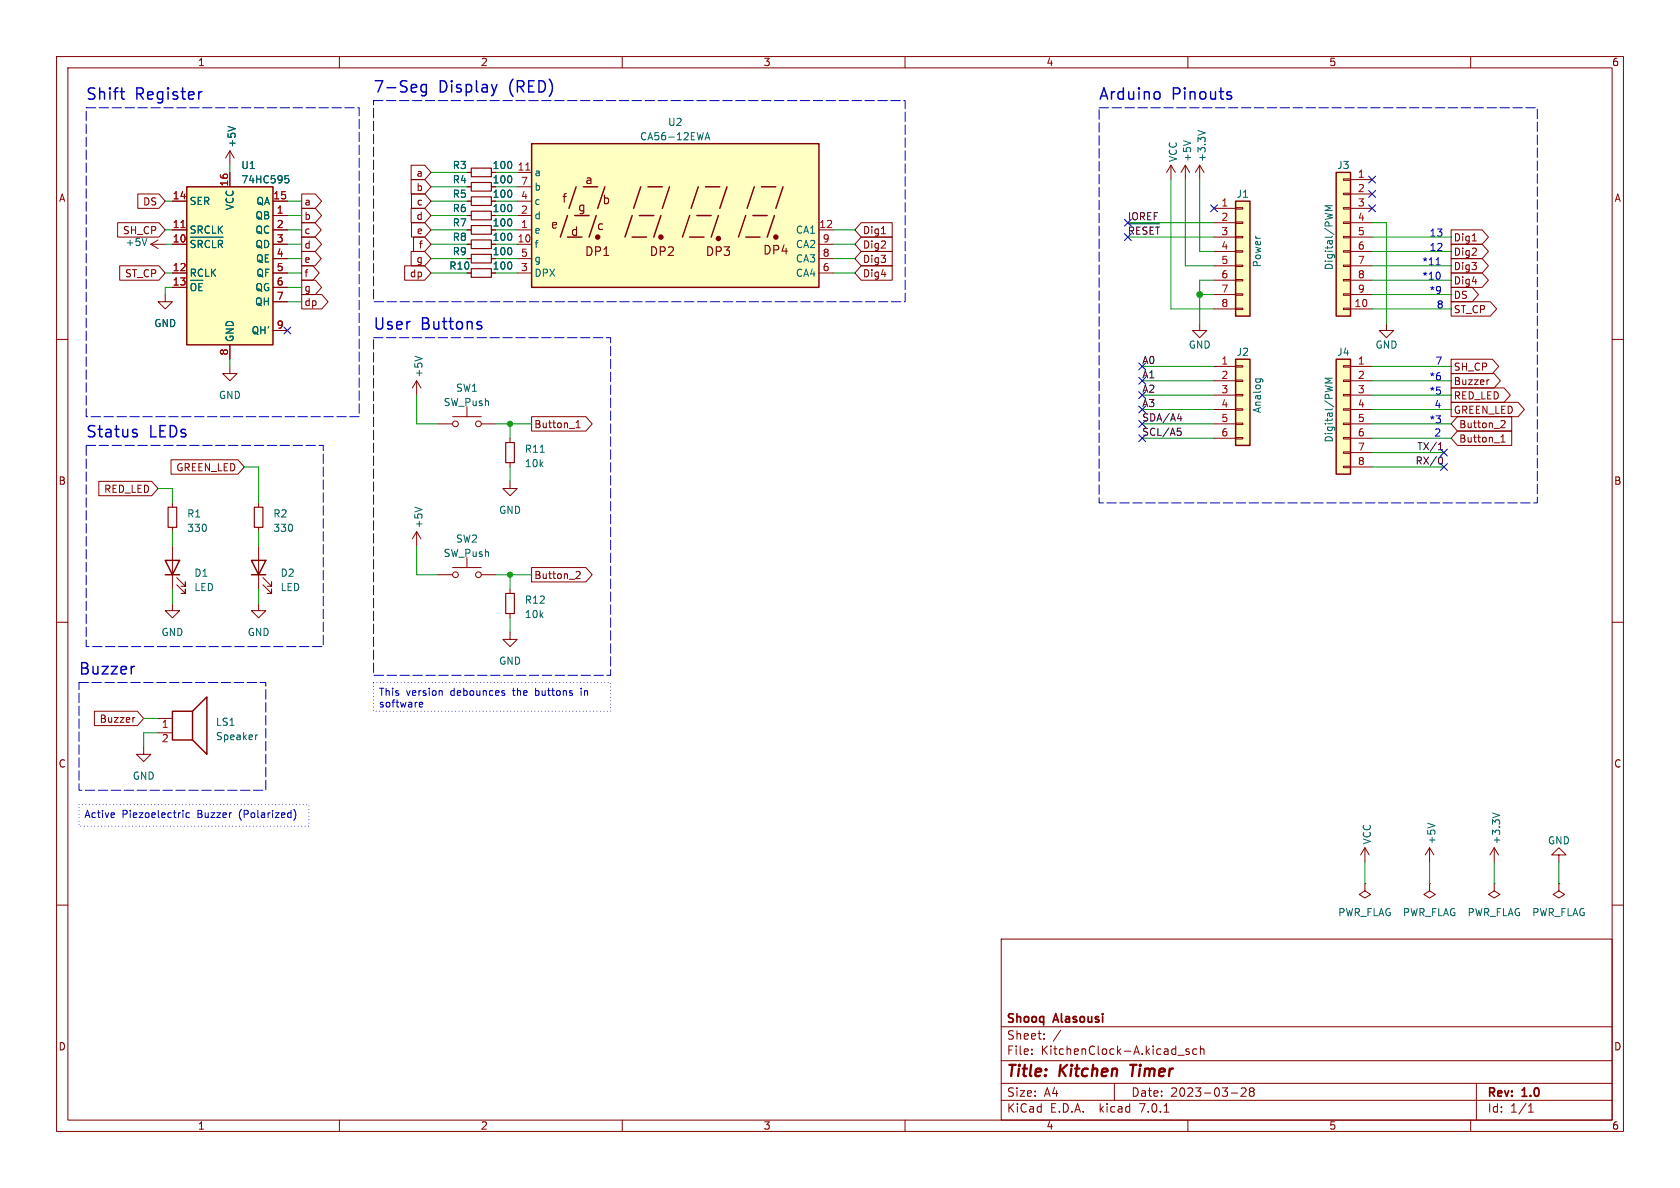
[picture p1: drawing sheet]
<svg xmlns="http://www.w3.org/2000/svg" width="297mm" height="210mm" viewBox="0 0 297 210" stroke-linecap="round" stroke-linejoin="round" font-family="sans-serif">
<g fill="none" stroke="#840000" stroke-width=".18">
<path d="M10 10h277v190h-277zM12 12h273v186h-273zM60 10v2M110 10v2M160 10v2M210 10v2M260 10v2M20.8 39.4h7.3l1.1 1.2-1.1 1.3h-7.3zM24.4 34.3h3.7l1.1 1.3-1.1 1.2h-3.7zM30.5 35.6h2.5M40.6 26.7v2.5M40.6 30.5v2.5"/>
<path d="M40.6 26.7l-.7 1.2M40.6 26.7l.8 1.2M48.3 38.1h2.5M48.3 35.6h2.5M53.3 39.4h2.4l1.1 1.2-1.1 1.3h-2.4zM53.3 34.3h2.4l1.2 1.3-1.2 1.2h-2.4zM53.3 36.8h2.4l1.2 1.3-1.2 1.3h-2.4zM72.7 31.7h2.4l1.1 1.3-1.1 1.3h-2.4zM72.7 29.2h2.4l1.1 1.3-1.1 1.3h-2.4zM72.7 36.8h2.4l1.1 1.3-1.1 1.3h-2.4zM72.7 34.3h2.4l1.1 1.3-1.1 1.2h-2.4zM72.7 39.4h2.4l1.1 1.2-1.1 1.3h-2.4z"/>
<path d="M82.5 33h.8M82.5 38.1h.8M82.5 35.6h.8M82.5 30.5h.8M91.4 33h2.6M91.4 38.1h2.6M91.4 35.6h2.6M91.4 30.5h2.6M152.2 39.4h5.5v2.5h-5.5l-1.1-1.3zM207 29.2l-.8 1.3M207 29.2v2.6M207 29.2l.8 1.3"/>
<path d="M209.5 29.2l-.7 1.3M209.5 29.2v2.6M209.5 29.2l.8 1.3M212.1 29.2l-.8 1.3M212.1 29.2v2.6M212.1 29.2l.8 1.3M214.6 36.8h3.8M214.6 39.4h3.8M218.4 39.2h1.3v.3h-1.3zM218.4 36.7h1.3v.3h-1.3zM237.5 39.2h1.3v.3h-1.3zM237.5 36.7h1.3v.3h-1.3z"/>
<path d="M237.5 34.2h1.3v.2h-1.3zM237.5 31.6h1.3v.3h-1.3zM238.8 31.8h3.8M238.8 34.3h3.8M238.8 36.8h3.8M238.8 39.4h3.8M10 60h2M21.2 47h6.9l1.1 1.3-1.1 1.2h-6.9zM26.7 43.2l1.2 .7M26.7 43.2h2.5M27.9 42.4l-1.2 .8M29.2 52.1v1.2h1.3l-1.3 1.3-1.3-1.3h1.3"/>
<path d="M30.5 43.2h2.5M30.5 40.6h2.5M30.5 48.3h2.5M30.5 50.8h2.5M48.3 43.2h2.5M48.3 40.6h2.5M48.3 48.3h2.5M48.3 50.8h2.5M48.3 45.7h2.5M48.3 53.3h2.5M48.3 58.4h2.5M53.3 52.1h3.6l1.1 1.2-1.1 1.3h-3.6z"/>
<path d="M53.3 49.5h2.4l1.2 1.3-1.2 1.3h-2.4zM53.3 44.4h2.4l1.1 1.3-1.1 1.3h-2.4zM53.3 47h2l1.1 1.3-1.1 1.2h-2zM53.3 41.9h2.4l1.2 1.3-1.2 1.3h-2.4zM71.5 47h3.6l1.1 1.3-1.1 1.2h-3.6zM72.7 44.4h2.4l1.1 1.3-1.1 1.3h-2.4zM73.1 41.9h2l1.1 1.3-1.1 1.3h-2zM82.5 43.2h.8M82.5 40.6h.8M82.5 48.3h.8M82.5 45.7h.8M91.4 43.2h2.6"/>
<path d="M91.4 40.6h2.6M91.4 48.3h2.6M91.4 45.7h2.6M144.8 43.2h2.5M144.8 40.6h2.5M144.8 48.3h2.5M144.8 45.7h2.5M152.2 41.9h5.5v2.6h-5.5l-1.1-1.3zM152.2 47h5.5v2.5h-5.5l-1.1-1.2zM152.2 44.4h5.5v2.6h-5.5l-1.1-1.3zM155.8 41.3h.8M212.1 57.2v1.2h1.3l-1.3 1.3-1.3-1.3h1.3"/>
<path d="M214.6 54.6h3.8M214.6 41.9h3.8M214.6 44.5h3.8M214.6 47h3.8M214.6 49.5h3.8M214.6 52.1h3.8M218.4 54.5h1.3v.2h-1.3zM218.4 51.9h1.3v.3h-1.3zM218.4 49.4h1.3v.3h-1.3zM218.4 46.9h1.3v.2h-1.3zM218.4 44.3h1.3v.3h-1.3zM218.4 41.8h1.3v.2h-1.3z"/>
<path d="M237.5 54.5h1.3v.2h-1.3zM237.5 51.9h1.3v.3h-1.3zM237.5 49.4h1.3v.3h-1.3zM237.5 46.9h1.3v.2h-1.3zM237.5 44.3h1.3v.3h-1.3zM237.5 41.8h1.3v.2h-1.3zM238.8 54.6h3.8M238.8 41.9h3.8M238.8 44.5h3.8M238.8 47h3.8M238.8 49.5h3.8M238.8 52.1h3.8"/>
<path d="M245.1 57.2v1.2h1.3l-1.3 1.3-1.3-1.3h1.3M256.5 43.2h5.5l1.1 1.3-1.1 1.2h-5.5zM256.5 48.3h5.5l1.1 1.2-1.1 1.3h-5.5zM256.5 40.6h5.5l1.1 1.3-1.1 1.3h-5.5zM256.5 45.7h5.5l1.1 1.3-1.1 1.3h-5.5zM256.5 50.8h3.8l1.1 1.3-1.1 1.2h-3.8zM256.5 53.3h7l1.1 1.3-1.1 1.3h-7zM260.3 42.6h.7M285 60h2M40.6 64.8v1.2h1.3l-1.3 1.3-1.2-1.3h1.2M40.6 61v2.5M73.7 67.3v2.6"/>
<path d="M73.7 67.3l-.8 1.3M73.7 67.3l.7 1.3M77.5 74.9h2.5M80 73.7h5.1M82.5 71.9v1.8M85.1 74.9h2.5M90.2 77.5v.7M94 73.7h9.6l1.1 1.2-1.1 1.3h-9.6zM101.8 75.6h.8M101.8 74.7l.4-.4v1.3M214.6 64.8h3.8M214.6 67.3h3.8"/>
<path d="M214.6 69.9h3.8M214.6 72.4h3.8M214.6 74.9h3.8M214.6 77.5h3.8M218.4 77.3h1.3v.3h-1.3zM218.4 74.8h1.3v.3h-1.3zM218.4 72.3h1.3v.2h-1.3zM218.4 69.7h1.3v.3h-1.3zM218.4 67.2h1.3v.2h-1.3zM218.4 64.6h1.3v.3h-1.3zM237.5 79.9h1.3v.2h-1.3zM237.5 77.3h1.3v.3h-1.3z"/>
<path d="M237.5 74.8h1.3v.3h-1.3zM237.5 72.3h1.3v.2h-1.3zM237.5 69.7h1.3v.3h-1.3zM237.5 67.2h1.3v.2h-1.3zM237.5 64.6h1.3v.3h-1.3zM238.8 64.8h3.8M238.8 67.3h3.8M238.8 69.9h3.8M238.8 72.4h3.8M238.8 74.9h3.8M238.8 77.5h3.8M256.5 68.6h9.4l1.1 1.3-1.1 1.2h-9.4z"/>
<path d="M256.5 66h7.6l1.2 1.3-1.2 1.3h-7.6zM256.5 71.1h11.9l1.1 1.3-1.1 1.3h-11.9zM256.5 63.5h7.3l1.2 1.3-1.2 1.2h-7.3zM257.7 76.2h9.6v2.5h-9.6l-1.2-1.2zM257.7 73.7h9.6v2.5h-9.6l-1.2-1.3zM263.1 67.1h.1M265.3 78.1h.8M265.3 77.2l.4-.3v1.2M265.5 74.3l.5 .1 .1 .3-.8 .9h.8M17.5 85.1h9.3l1.1 1.3-1.1 1.2h-9.3zM30.2 81.3h11.9l1.1 1.3-1.1 1.2h-11.9zM30.5 88.9v.8"/>
<path d="M30.5 93.2v.8M30.5 96.5v7.6M45.7 88.9v.8M45.7 93.2v.8M45.7 96.5v7.6M73.7 94l-.8 1.3M73.7 94v2.5M73.7 94l.7 1.3M82.5 98.6v1.7M90.2 85.1v1.3h1.2l-1.2 1.2-1.3-1.2h1.3M90.2 81.8v.8M237.5 82.4h1.3v.3h-1.3z"/>
<path d="M238.8 80h3.8M238.8 82.6h3.8M10 110h2M30.5 106.7v1.3h1.2l-1.2 1.2-1.3-1.2h1.3M31.2 103.4l1.6 1.5v-.8v.8h-.8M31.2 102.1l1.6 1.5v-.7v.7h-.8M45.7 106.7v1.3h1.3l-1.3 1.2-1.3-1.2h1.3M46.5 103.4l1.5 1.5v-.8v.8h-.8M46.5 102.1l1.5 1.5v-.7v.7h-.8M77.5 101.6h2.5M80 100.3h5.1M85.1 101.6h2.5"/>
<path d="M90.2 111.8v1.2h1.2l-1.2 1.3-1.3-1.3h1.3M90.2 104.1v.8M90.2 108.5v.7M94 100.3h9.6l1.1 1.3-1.1 1.3h-9.6zM102 101l.4 .1 .2 .3-.8 .9h.8M285 110h2M16.7 125.7h7.6l1.1 1.3-1.1 1.3h-7.6zM23.9 126.8l-.3 .1M25.4 132.1v1.3h1.3l-1.3 1.2-1.3-1.2h1.3M27.9 127h2.6M27.9 129.5h2.6M10 160h2"/>
<path d="M241.3 156.2v1.3l1 .6-1 .7-1-.7 1-.6M241.3 156.2h.1M241.3 149.9l-.8 1.2M241.3 149.9v2.5M241.3 149.9l.8 1.2M252.7 156.2v1.3l1 .6-1 .7-1-.7 1-.6M252.7 156.2h.1M252.7 149.9l-.7 1.2M252.7 149.9v2.5M252.7 149.9l.8 1.2M264.2 156.2v1.3l1 .6-1 .7-1.1-.7 1.1-.6M264.2 156.2h.1"/>
<path d="M264.2 149.9l-.8 1.2M264.2 149.9v2.5M264.2 149.9l.7 1.2M275.6 156.2v1.3l1 .6-1 .7-1-.7 1-.6M275.6 156.2h.1M275.6 151.1h1.3l-1.3-1.2-1.3 1.2h1.3v1.3M285 160h2M177 166h108v32h-108zM60 198v2M110 198v2M160 198v2M177 194.5h108"/>
<path d="M177 191.5h108M177 187.5h108M177 181.5h108M182.4 186.3v.1M182.4 185.5v.1M184.6 183.6v.1M184.6 182.8v.1M197 191.5v3M205.8 196.6h.8M208.2 186.5h1.2M210 198v2M210.2 185.5l-.3-.1-.3 .2 .1 .2 .5 .2v.3h-.6"/>
<path d="M211.6 185.5l-.5-.1-.2 .3v.4l.1 .2h.6M212.2 185.5l.2-.1 .4 .1 .1 .9M212.2 184.9v1.5M217.6 193.2h1.2M219.4 192.4l.6-.1 .2 .1 .1 .3-.9 1.1h.9M221.1 192.9l-.2-.2 .2-.4h.3l.3 .3-.3 .3M221.1 192.9l-.2 .3v.5l.2 .1h.3l.3-.3-.1-.4-.2-.2M221.1 192.9h.3M260 198v2M261 191.5v6.5M270.2 196.6h.9M270.2 195.5l.4-.4v1.5"/>
<circle cx="80.5" cy="74.9" r=".51"/>
<circle cx="84.6" cy="74.9" r=".51"/>
<circle cx="80.5" cy="101.6" r=".51"/>
<circle cx="84.6" cy="101.6" r=".51"/>
</g>
<path d="M199.8 188.2h1.1" fill="none" stroke="#840000" stroke-width=".4"/>
<path d="M83.3 32.3h3.6v1.5h-3.6zM83.3 39.9h3.6v1.5h-3.6zM83.3 37.3h3.6v1.6h-3.6zM83.3 29.7h3.6v1.5h-3.6zM83.3 34.8h3.6v1.5h-3.6zM83.3 47.5h3.6v1.5h-3.6zM83.3 45h3.6v1.5h-3.6zM83.3 42.4h3.6v1.5h-3.6zM89.4 78.2h1.5v3.6h-1.5zM29.7 89.7h1.5v3.5h-1.5zM45 89.7h1.5v3.5h-1.5zM89.4 104.9h1.5v3.6h-1.5z" fill="none" stroke="#840000" stroke-width=".2"/>
<g fill="none" stroke="#006464" stroke-width=".18">
<path d="M40.3 22.3l1.3 .5M50.4 31.1h.6M50.5 31.6h.3l.3 .2-.1 .4-.5 .1M124.6 24.7l.5-1.3 .4 1.3M124.8 24.4h.6M209.2 24.9l1.3 .4M211.8 23.1l1.3 .4M235.5 36.4h-1.2l.9 .4-.9 .4h1.2M26 42.1l-.5 1.3M33.7 41.9h5.7M33.8 50.5a.42 .42 0 0 1 .4-.4 .42 .42 0 0 1 .4 .4M34.5 42.6l-.5-.1-.2 .2"/>
<path d="M35.8 42.7l-.3-.2h-.5v1.3M35.8 50.1h-.6v1.3M37 42.6l-.3-.1-.4 .3M37.6 42.5v1.3M39.3 42.7l-.2-.2h-.5v1.3M73.3 63l1.3 .4M222 67h1l.2 .1M222.1 67l-.1 .1M222.8 67v.1M235.5 66.9h-1.2l.9 .4-.9 .4h1.2M73.3 89.7l1.3 .4M45.5 129.9l-.2 .1"/>
<path d="M252.4 145.5l1.3 .5M263.9 143.7l1.2 .4"/>
</g>
<g fill="none" stroke="#840000" stroke-width=".25">
<path d="M33 33h15.3v28h-15.3zM94 25.4h50.8v25.4h-50.8zM100.3 38.1l-1.2 3.8M101.6 38.1h2.5M101.9 33l-1.3 3.8M103.1 33h2.6M105.4 38.1l-1.3 3.8M106.9 33l-1.2 3.8M111.8 38.1l-1.3 3.8M113 38.1h2.6M113.3 33l-1.3 3.8M114.6 33h2.5"/>
<path d="M116.8 38.1l-1.2 3.8M118.4 33l-1.3 3.8M121.9 38.1l-1.3 3.8M123.2 38.1h2.5M123.4 33l-1.2 3.8M124.7 33h2.6M127 38.1l-1.3 3.8M128.5 33l-1.2 3.8M131.8 38.1l-1.2 3.8M133.1 38.1h2.5M133.3 33l-1.2 3.8M134.6 33h2.6"/>
<path d="M136.9 38.1l-1.3 3.8M138.4 33l-1.2 3.8M218.4 35.6h2.6v20.3h-2.6zM236.2 30.5h2.6v25.4h-2.6zM100.3 41.9h2.6M111.8 41.9h2.5M121.9 41.9h2.6M131.8 41.9h2.6M218.4 63.5h2.6v15.2h-2.6zM236.2 63.5h2.6v20.3h-2.6zM29.2 99.1h2.5l-1.2 2.5zM44.4 99.1h2.6l-1.3 2.5z"/>
<path d="M29.2 101.6h2.5M44.4 101.6h2.6M30.5 125.7h3.5v5.1h-3.5zM34 125.7l2.6-2.5v10.2l-2.6-2.6"/>
</g>
<g fill="#ffffc2" stroke="#ffffc2" stroke-width=".18">
<path d="M33 33h15.3v28h-15.3z"/>
<path d="M218.4 63.5h2.6v15.2h-2.6z"/>
<path d="M236.2 63.5h2.6v20.3h-2.6z"/>
<path d="M236.2 30.5h2.6v25.4h-2.6z"/>
<path d="M218.4 35.6h2.6v20.3h-2.6z"/>
<path d="M94 25.4h50.8v25.4h-50.8z"/>
</g>
<path d="M93 30.1h.7M32 40.2h.7" fill="none" stroke="#a90000" stroke-width=".18"/>
<g fill="#840000" stroke="#840000" stroke-width=".25">
<circle cx="105.7" cy="41.9" r=".36"/>
<circle cx="116.8" cy="41.9" r=".36"/>
<circle cx="127" cy="42.2" r=".36"/>
<circle cx="137.2" cy="41.9" r=".36"/>
</g>
<path d="M199.5 39.6h5.5M208.2 74h.7M208.2 75.7h.6M208.3 76.2h.3l.2 .2-.1 .5-.4 .1M254.3 79.5h.7M254.4 78.5l.3-.3v1.3M254.6 80.8a.68 .68 0 0 1 .4 .6 .68 .68 0 0 1-.4 .6" fill="none" stroke="#0f0f0f" stroke-width=".18"/>
<path d="M74.4 15.9l.4 .4 .6-.1M75.4 14.9v1.7a.54 .54 0 0 1-.9 .2M75.4 15l-.6-.1-.4 .4" fill="none" stroke="#0000c2" stroke-width=".25"/>
<g fill="none" stroke="#0000c2" stroke-width=".18">
<path d="M253.9 46.8h.7M74.2 124.9h.5M74.2 124.2l.4-.1 .1 .3-.6 .2M78 122.1l.2 .2v.6M88.9 122.5l.3 .1v.2l-.1 .1h-.3M88.9 122.1h.3M32.3 143.3v.1M32.3 143.7v.8M33.5 143.7h-.4l-.2 .2 .1 .6h.5M51.3 143.7h.2M51.5 143.3v1.2M51.5 144.5h-.2"/>
<path d="M51.9 143.1a1.46 1.46 0 0 1 0 1.9"/>
</g>
<path d="M66 120.7h41.9v5h-41.9zM14 142.2h40.6v3.9h-40.6z" fill="none" stroke="#0000c2" stroke-width=".18" stroke-dasharray="0 .6"/>
<path d="M15.2 19.1h48.3v54.6h-48.3v-54.6M66 17.8h94v35.5h-94v-35.5M194.3 19.1h77.5v69.8h-77.5v-69.8M66 59.7h41.9v59.7h-41.9v-59.7M15.2 78.7h41.9v35.6h-41.9v-35.6M14 120.7h33v19h-33v-19" fill="none" stroke="#0000c2" stroke-width=".18" stroke-dasharray="1.7 .6"/>
<g fill="none" stroke="#009600" stroke-width=".18">
<path d="M29.2 35.6h1.3M40.6 29.2v1.3M50.8 35.6h2.5M50.8 38.1h2.5M76.2 35.6h6.3M76.2 33h6.3M76.2 30.5h6.3M76.2 38.1h6.3M87.6 35.6h3.8M87.6 33h3.8M87.6 30.5h3.8M87.6 38.1h3.8"/>
<path d="M199.4 39.4h15.2M207 31.8v22.8h7.6M209.5 31.8v15.2h5.1M212.1 31.8v12.7h2.5M242.6 39.4h2.5v17.8M29.2 48.3h1.3M29.2 43.2h1.3M29.2 40.6h1.3M30.5 50.8h-1.3v1.3M50.8 45.7h2.5M50.8 48.3h2.5M50.8 43.2h2.5"/>
<path d="M50.8 40.6h2.5M50.8 50.8h2.5M50.8 53.3h2.5M76.2 45.7h6.3M76.2 48.3h6.3M76.2 43.2h6.3M76.2 40.6h6.3M87.6 45.7h3.8M87.6 48.3h3.8M87.6 43.2h3.8M87.6 40.6h3.8M147.3 45.7h3.8"/>
<path d="M147.3 48.3h3.8M147.3 43.2h3.8M147.3 40.6h3.8M199.4 41.9h15.2M212.1 52.1h2.5M214.6 49.5h-2.5v7.7M242.6 52.1h13.9M242.6 54.6h13.9M242.6 44.5h13.9M242.6 41.9h13.9M242.6 49.5h13.9M242.6 47h13.9"/>
<path d="M40.6 63.5v1.3M73.7 69.9v5h3.8M87.6 74.9h6.4M90.2 74.9v2.6M201.9 77.5h12.7M201.9 69.9h12.7M201.9 64.8h12.7M201.9 72.4h12.7M201.9 67.3h12.7M201.9 74.9h12.7M242.6 77.5h13.9M242.6 69.9h13.9"/>
<path d="M242.6 64.8h13.9M242.6 72.4h13.9M242.6 67.3h13.9M242.6 74.9h13.9M27.9 86.4h2.6v2.5M30.5 94v2.5M43.2 82.6h2.5v6.3M45.7 94v2.5M73.7 96.5v5.1h3.8M90.2 82.6v2.5M242.6 82.6h12.7M242.6 80h12.7"/>
<path d="M30.5 104.1v2.6M45.7 104.1v2.6M87.6 101.6h6.4M90.2 101.6v2.5M90.2 109.2v2.6M25.4 127h2.5M27.9 129.5h-2.5v2.6M241.3 152.4v3.8M252.7 152.4v3.8M264.2 152.4v3.8M275.6 152.4v3.8"/>
</g>
<g fill="none" stroke="#000084" stroke-width=".18">
<path d="M198.8 38.8l1.2 1.2M200 38.8l-1.2 1.2M214 36.2l1.2 1.2M215.2 36.2l-1.2 1.2M242 36.2l1.2 1.2M242 31.1l1.2 1.3M242 33.7l1.2 1.2M243.2 36.2l-1.2 1.2M243.2 31.1l-1.2 1.3M243.2 33.7l-1.2 1.2M50.2 57.8l1.2 1.2M51.4 57.8l-1.2 1.2"/>
<path d="M198.8 41.3l1.2 1.2M200 41.3l-1.2 1.2M201.3 71.8l1.2 1.2M201.3 69.2l1.2 1.3M201.3 66.7l1.2 1.2M201.3 74.3l1.2 1.2M201.3 64.2l1.2 1.2M201.3 76.9l1.2 1.2M202.5 71.8l-1.2 1.2M202.5 69.2l-1.2 1.3M202.5 66.7l-1.2 1.2M202.5 76.9l-1.2 1.2"/>
<path d="M202.5 74.3l-1.2 1.2M202.5 64.2l-1.2 1.2M254.7 79.4l1.2 1.2M255.9 79.4l-1.2 1.2M254.7 81.9l1.2 1.3M255.9 81.9l-1.2 1.3"/>
</g>
<g fill="#009600" stroke="#009600" stroke-width=".18">
<circle cx="90.2" cy="74.9" r=".46"/>
<circle cx="212.1" cy="52.1" r=".51"/>
<circle cx="90.2" cy="101.6" r=".46"/>
</g>
<g font-size="2.8" fill="#0000c2">
<text x="15.2" y="17.8">Shift</text>
<text x="24" y="17.8">Register</text>
<text x="66" y="16.5">7-Seg</text>
<text x="77.6" y="16.5">Display</text>
<text x="90.1" y="16.5">(RED)</text>
<text x="194.3" y="17.8">Arduino</text>
<text x="207.2" y="17.8">Pinouts</text>
<text x="66" y="58.4">User</text>
<text x="74.5" y="58.4">Buttons</text>
<text x="15.2" y="77.5">Status</text>
<text x="26.4" y="77.5">LEDs</text>
<text x="14" y="119.4">Buzzer</text>
</g>
<g font-size="2.8" fill="#840000">
<text x="178" y="190.8">Title:</text>
<text x="187.4" y="190.8">Kitchen</text>
<text x="200.6" y="190.8">Timer</text>
</g>
<g font-size="2.1" fill="#840000">
<text x="103.4" y="32.8">a</text>
<text x="97.3" y="40.6">e</text>
<text x="99.3" y="36.1">f</text>
<text x="100.8" y="41.9">d</text>
<text x="102.1" y="37.6">g</text>
<text x="105.4" y="40.9">c</text>
<text x="106.4" y="36.3">b</text>
<text x="103.3" y="45.5">DP1</text>
<text x="114.8" y="45.5">DP2</text>
<text x="124.7" y="45.5">DP3</text>
<text x="134.8" y="45.2">DP4</text>
<text x="178" y="183.9">Sheet:</text>
<text x="178" y="181.1">Shooq</text>
<text x="186.2" y="183.9">/</text>
<text x="186.5" y="181.1">Alasousi</text>
<text x="178" y="186.6">File:</text>
<text x="184" y="186.6">KitchenClock-A.kicad_sch</text>
<text x="178" y="196.8">KiCad</text>
<text x="178" y="194">Size:</text>
<text x="184.6" y="194">A4</text>
<text x="185.7" y="196.8">E.D.A.</text>
<text x="194.4" y="196.8">kicad</text>
<text x="200" y="194">Date:</text>
<text x="201.5" y="196.8">7.0.1</text>
<text x="206.9" y="194">2023-03-28</text>
<text x="263" y="194.2">Rev:</text>
<text x="263" y="196.8">Id:</text>
<text x="267" y="196.8">1/1</text>
<text x="269.2" y="194.2">1.0</text>
</g>
<g font-size="1.8" fill="#840000">
<text x="35" y="11.8">1</text>
<text x="85" y="11.8">2</text>
<text x="135" y="11.8">3</text>
<text x="185" y="11.8">4</text>
<text x="235" y="11.8">5</text>
<text x="285" y="11.8">6</text>
<text x="10.4" y="35.8">A</text>
<text x="73.5" y="33.9">b</text>
<text x="73.5" y="31.4">a</text>
<text x="87" y="32.6">100</text>
<text x="87" y="30">100</text>
<text x="87" y="35.1">100</text>
<text x="285.4" y="35.8">A</text>
<text x="21.6" y="41.6">SH_CP</text>
<text x="25.2" y="36.5">DS</text>
<text x="53.8" y="41.6">c</text>
<text x="53.8" y="36.5">a</text>
<text x="53.8" y="39">b</text>
<text x="73.5" y="39">d</text>
<text x="73.6" y="36.5">c</text>
<text x="73.6" y="41.6">e</text>
<text x="87" y="40.2">100</text>
<text x="87" y="37.7">100</text>
<text x="152.6" y="41.6">Dig1</text>
<text x="53.8" y="46.6">e</text>
<text x="53.8" y="44.1">d</text>
<text x="73.5" y="46.6">g</text>
<text x="73.9" y="44.1">f</text>
<text x="87" y="47.8">100</text>
<text x="87" y="45.3">100</text>
<text x="87" y="42.7">100</text>
<text x="152.6" y="44.1">Dig2</text>
<text x="152.6" y="46.6">Dig3</text>
<text x="257" y="45.4">Dig2</text>
<text x="257" y="42.8">Dig1</text>
<text x="257" y="47.9">Dig3</text>
<text x="22" y="49.2">ST_CP</text>
<text x="53.8" y="51.7">g</text>
<text x="53.8" y="49.2">f</text>
<text x="72.3" y="49.2">dp</text>
<text x="152.6" y="49.2">Dig4</text>
<text x="257" y="50.4">Dig4</text>
<text x="257" y="53">DS</text>
<text x="53.8" y="54.3">dp</text>
<text x="257" y="55.5">ST_CP</text>
<text x="257" y="65.7">SH_CP</text>
<text x="257" y="70.8">RED_LED</text>
<text x="257" y="68.2">Buzzer</text>
<text x="94.5" y="75.8">Button_1</text>
<text x="257" y="73.3">GREEN_LED</text>
<text x="258" y="75.8">Button_2</text>
<text x="31" y="83.5">GREEN_LED</text>
<text x="258" y="78.4">Button_1</text>
<text x="10.3" y="85.8">B</text>
<text x="18.3" y="87.3">RED_LED</text>
<text x="285.3" y="85.8">B</text>
<text x="94.5" y="102.5">Button_2</text>
<text x="17.5" y="127.9">Buzzer</text>
<text x="10.3" y="135.8">C</text>
<text x="285.3" y="135.8">C</text>
<text x="10.3" y="185.8">D</text>
<text x="285.3" y="185.8">D</text>
<text x="35" y="199.8">1</text>
<text x="85" y="199.8">2</text>
<text x="135" y="199.8">3</text>
<text x="185" y="199.8">4</text>
<text x="235" y="199.8">5</text>
<text x="285" y="199.8">6</text>
</g>
<g font-size="1.8" fill="#006464">
<text x="118" y="22.4">U2</text>
<text x="41.8" y="26.2" transform="rotate(-90 41.8 26.2)">+5V</text>
<text x="113.1" y="25">CA56-12EWA</text>
<text x="208.2" y="28.7" transform="rotate(-90 208.2 28.7)">VCC</text>
<text x="210.7" y="28.7" transform="rotate(-90 210.7 28.7)">+5V</text>
<text x="213.3" y="28.7" transform="rotate(-90 213.3 28.7)">+3.3V</text>
<text x="42.6" y="30">U1</text>
<text x="42.6" y="32.6">74HC595</text>
<text x="80" y="32.6">R4</text>
<text x="80" y="30">R3</text>
<text x="80" y="35.1">R5</text>
<text x="94.5" y="31.3">a</text>
<text x="94.5" y="33.8">b</text>
<text x="218.6" y="35.1">J1</text>
<text x="236.3" y="30">J3</text>
<text x="33.5" y="41.5">SRCLK</text>
<text x="33.5" y="36.4">SER</text>
<text x="41.5" y="37.3" transform="rotate(-90 41.5 37.3)">VCC</text>
<text x="45" y="38.9">QB</text>
<text x="45" y="41.5">QC</text>
<text x="45.2" y="36.4">QA</text>
<text x="80" y="40.2">R7</text>
<text x="80" y="37.7">R6</text>
<text x="94.5" y="41.5">e</text>
<text x="94.5" y="38.9">d</text>
<text x="94.5" y="36.4">c</text>
<text x="140.6" y="41.5">CA1</text>
<text x="22.2" y="43.6">+5V</text>
<text x="33.5" y="44.6">~{SRCLR}</text>
<text x="45" y="44">QD</text>
<text x="45.1" y="46.5">QE</text>
<text x="79.4" y="47.8">R10</text>
<text x="80" y="45.3">R9</text>
<text x="80" y="42.7">R8</text>
<text x="94.5" y="44">f</text>
<text x="94.5" y="46.5">g</text>
<text x="140.6" y="46.5">CA3</text>
<text x="140.6" y="44">CA2</text>
<text x="223.1" y="47.3" transform="rotate(-90 223.1 47.3)">Power</text>
<text x="235.8" y="47.8" transform="rotate(-90 235.8 47.8)">Digital/PWM</text>
<text x="33.5" y="49.1">RCLK</text>
<text x="33.5" y="52.2">~{OE}</text>
<text x="45" y="51.6">QG</text>
<text x="45.2" y="49.1">QF</text>
<text x="94.5" y="49.1">DPX</text>
<text x="140.6" y="49.1">CA4</text>
<text x="27.2" y="58">GND</text>
<text x="44.4" y="59.2">QH'</text>
<text x="45" y="54.2">QH</text>
<text x="41.5" y="60.5" transform="rotate(-90 41.5 60.5)">GND</text>
<text x="210.1" y="61.8">GND</text>
<text x="218.6" y="63.1">J2</text>
<text x="236.3" y="63.1">J4</text>
<text x="243.1" y="61.8">GND</text>
<text x="38.6" y="70.7">GND</text>
<text x="74.8" y="66.8" transform="rotate(-90 74.8 66.8)">+5V</text>
<text x="78.4" y="71.9">SW_Push</text>
<text x="80.6" y="69.4">SW1</text>
<text x="223.1" y="73.1" transform="rotate(-90 223.1 73.1)">Analog</text>
<text x="92.7" y="80.2">R11</text>
<text x="92.7" y="82.7">10k</text>
<text x="235.8" y="78.3" transform="rotate(-90 235.8 78.3)">Digital/PWM</text>
<text x="33" y="91.6">R1</text>
<text x="33" y="94.2">330</text>
<text x="48.3" y="91.6">R2</text>
<text x="48.3" y="94.2">330</text>
<text x="74.8" y="93.5" transform="rotate(-90 74.8 93.5)">+5V</text>
<text x="88.2" y="91">GND</text>
<text x="78.4" y="98.6">SW_Push</text>
<text x="80.6" y="96.1">SW2</text>
<text x="34.3" y="102.1">D1</text>
<text x="34.3" y="104.6">LED</text>
<text x="49.5" y="102.1">D2</text>
<text x="49.5" y="104.6">LED</text>
<text x="92.7" y="106.9">R12</text>
<text x="28.5" y="112.6">GND</text>
<text x="43.7" y="112.6">GND</text>
<text x="92.7" y="109.4">10k</text>
<text x="88.2" y="117.7">GND</text>
<text x="38.1" y="128.5">LS1</text>
<text x="38.1" y="131">Speaker</text>
<text x="23.4" y="138">GND</text>
<text x="242.5" y="149.3" transform="rotate(-90 242.5 149.3)">VCC</text>
<text x="253.9" y="149.3" transform="rotate(-90 253.9 149.3)">+5V</text>
<text x="265.4" y="149.3" transform="rotate(-90 265.4 149.3)">+3.3V</text>
<text x="273.6" y="149.4">GND</text>
<text x="236.5" y="162.1">PWR_FLAG</text>
<text x="247.9" y="162.1">PWR_FLAG</text>
<text x="259.4" y="162.1">PWR_FLAG</text>
<text x="270.8" y="162.1">PWR_FLAG</text>
</g>
<g font-size="1.8" fill="#a90000">
<text x="30.5" y="35.3">14</text>
<text x="40.4" y="33" transform="rotate(-90 40.4 33)">16</text>
<text x="48.3" y="35.3">15</text>
<text x="91.4" y="30.2">11</text>
<text x="92" y="35.3">4</text>
<text x="92" y="32.8">7</text>
<text x="240" y="31.5">1</text>
<text x="240" y="34">2</text>
<text x="30.5" y="40.4">11</text>
<text x="48.9" y="37.8">1</text>
<text x="48.9" y="40.4">2</text>
<text x="92" y="40.4">1</text>
<text x="92" y="37.8">2</text>
<text x="144.8" y="40.4">12</text>
<text x="215.9" y="36.6">1</text>
<text x="215.9" y="39.1">2</text>
<text x="215.9" y="41.7">3</text>
<text x="240" y="36.6">3</text>
<text x="240" y="39.1">4</text>
<text x="240" y="41.7">5</text>
<text x="30.5" y="42.9">10</text>
<text x="48.9" y="42.9">3</text>
<text x="48.9" y="45.5">4</text>
<text x="91.4" y="42.9">10</text>
<text x="92" y="45.5">5</text>
<text x="145.4" y="45.5">8</text>
<text x="145.4" y="42.9">9</text>
<text x="215.9" y="44.2">4</text>
<text x="215.9" y="46.7">5</text>
<text x="240" y="44.2">6</text>
<text x="240" y="46.7">7</text>
<text x="30.5" y="48">12</text>
<text x="30.5" y="50.5">13</text>
<text x="48.9" y="48">5</text>
<text x="48.9" y="50.5">6</text>
<text x="48.9" y="53.1">7</text>
<text x="92" y="48">3</text>
<text x="145.4" y="48">6</text>
<text x="215.9" y="49.3">6</text>
<text x="215.9" y="51.8">7</text>
<text x="240" y="49.3">8</text>
<text x="240" y="51.8">9</text>
<text x="48.9" y="58.2">9</text>
<text x="215.9" y="54.4">8</text>
<text x="239.4" y="54.4">10</text>
<text x="40.4" y="62.9" transform="rotate(-90 40.4 62.9)">8</text>
<text x="215.9" y="64.5">1</text>
<text x="240" y="64.5">1</text>
<text x="215.9" y="67.1">2</text>
<text x="215.9" y="69.6">3</text>
<text x="240" y="67.1">2</text>
<text x="240" y="69.6">3</text>
<text x="215.9" y="72.1">4</text>
<text x="215.9" y="74.7">5</text>
<text x="215.9" y="77.2">6</text>
<text x="240" y="72.1">4</text>
<text x="240" y="74.7">5</text>
<text x="240" y="77.2">6</text>
<text x="240" y="79.8">7</text>
<text x="240" y="82.3">8</text>
<text x="28.5" y="128.9">1</text>
<text x="28.5" y="131.4">2</text>
</g>
<g font-size="1.8" fill="#0f0f0f">
<text x="199.4" y="39">IOREF</text>
<text x="199.4" y="41.6">~{RESET}</text>
<text x="201.9" y="64.4">A0</text>
<text x="201.9" y="69.5">A2</text>
<text x="201.9" y="67">A1</text>
<text x="201.9" y="74.6">SDA/A4</text>
<text x="201.9" y="77.1">SCL/A5</text>
<text x="201.9" y="72">A3</text>
<text x="250.1" y="82.2">RX/0</text>
<text x="250.4" y="79.7">TX/1</text>
</g>
<g font-size="1.8" fill="#0000c2">
<text x="252.7" y="41.9">13</text>
<text x="251.5" y="47">*11</text>
<text x="252.7" y="44.5">12</text>
<text x="251.5" y="49.5">*10</text>
<text x="252.7" y="52.1">*9</text>
<text x="254" y="54.6">8</text>
<text x="253.8" y="64.5">7</text>
<text x="252.7" y="69.9">*5</text>
<text x="252.7" y="67.3">*6</text>
<text x="252.7" y="74.9">*3</text>
<text x="253.6" y="77.2">2</text>
<text x="253.6" y="72.2">4</text>
<text x="67" y="123.3">This</text>
<text x="67" y="125.3">software</text>
<text x="71.8" y="123.3">version</text>
<text x="79.7" y="123.3">debounces</text>
<text x="90.8" y="123.3">the</text>
<text x="94.9" y="123.3">buttons</text>
<text x="103.1" y="123.3">in</text>
<text x="14.9" y="144.8">Active</text>
<text x="21.6" y="144.8">Piezoelectric</text>
<text x="35" y="144.8">Buzzer</text>
<text x="42.4" y="144.8">(Polarized)</text>
</g>
</svg>
